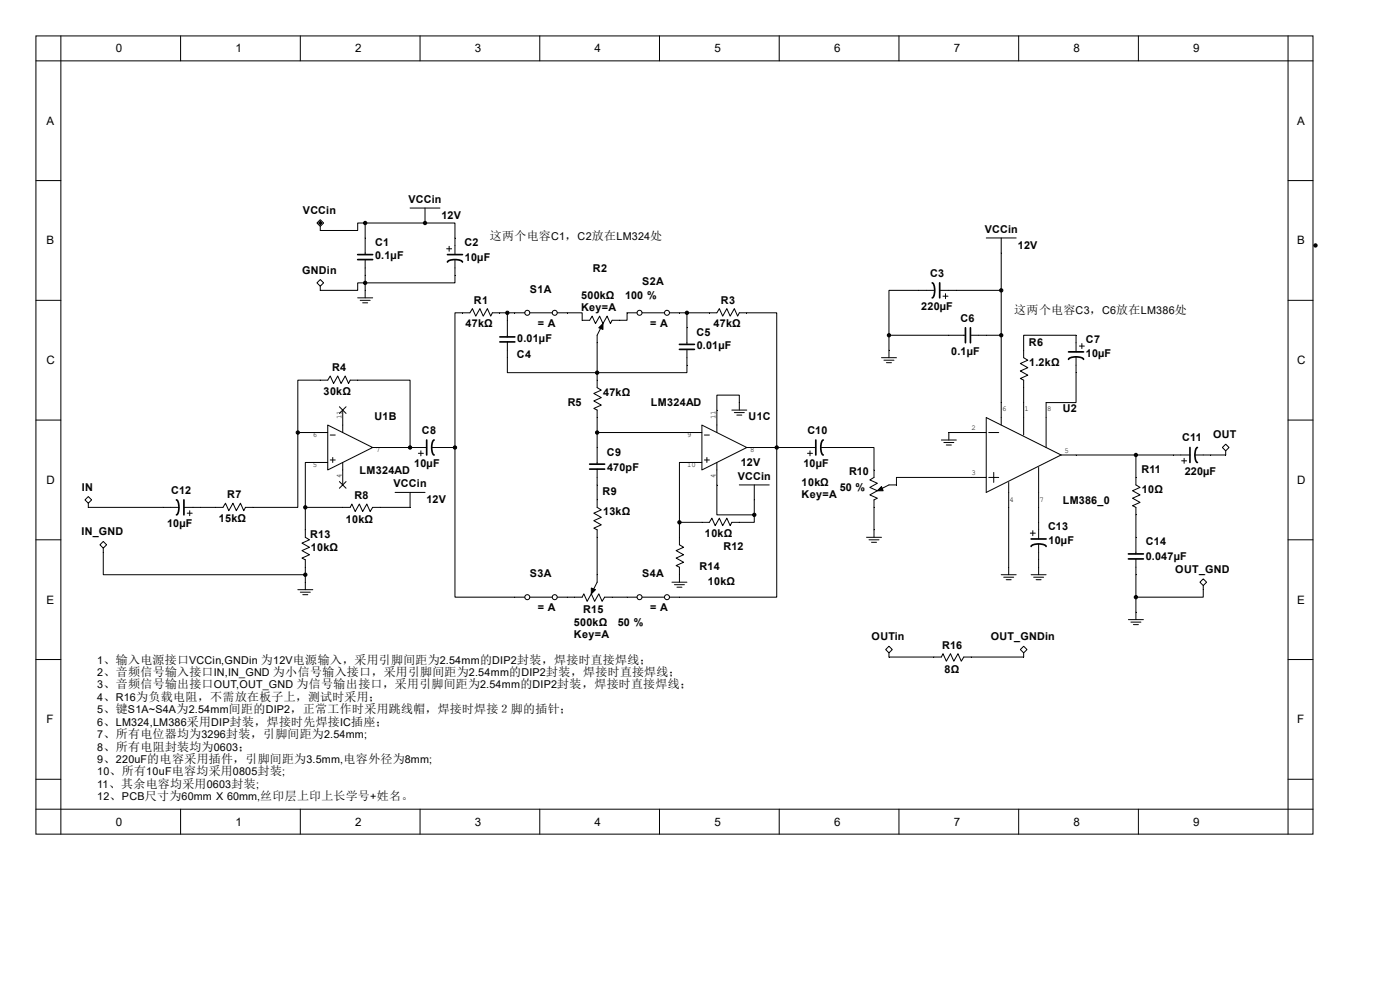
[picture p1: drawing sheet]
<svg xmlns="http://www.w3.org/2000/svg" width="297mm" height="210mm" viewBox="0 0 297 210" stroke-linecap="round" stroke-linejoin="round" font-family="sans-serif">
<g fill="none" stroke="#000" stroke-width=".21">
<path d="M7.6 7.6h271v169.4h-271zM7.6 12.9h271M12.9 7.6v169.4M38.3 7.6v5.3M63.7 7.6v5.3M89.1 7.6v5.3M114.5 7.6v5.3M139.9 7.6v5.3M165.3 7.6v5.3M190.7 7.6v5.3M216.1 7.6v5.3M241.5 7.6v5.3"/>
<path d="M273.3 7.6v169.4M7.6 38.3h5.3M273.3 38.3h5.3M67.9 46.6l.8 .7-.8 .7-.7-.7zM67.9 59.3l.8 .7-.8 .7-.7-.7zM77.5 47.3h-1.6v1.6h-8v-.9M77.5 47.3v6.7M77.5 55.1v8.1M77.5 47.3h12.7M87 44.1h6.3M90.2 47.3h6.3v6.7M90.2 44.1v3.2"/>
<path d="M94.8 52.8h1M95.3 52.2v1.1M96.5 55.1v4.9h-20.6v1.6h-8v-.9M209.2 50.5h6.4M212.4 50.5v39.7M7.6 63.7h5.3M75.9 63.2h3.2M76.4 63.7h2.1M76.9 64.2h1.1M107.6 72.5v6.6h38.1v-5M107.6 66.4v5.1M111.3 66.4h-6.8l-.4 .7-.7-1.6-.9 1.6-.7-1.6-.9 1.6-.7-1.6-.5 .9h-3.2v28.5"/>
<path d="M112.4 66.4h4.8M118.2 66.4h5.3v1.5h1.6l.5-.8 .7 1.6 .9-1.6 .7 1.6 .9-1.6 .7 1.6 .4-.8h3.1v-1.5h2.1M127.9 68.7l-1.2 2.4v11.1l.9 .6-1.6 .7 1.6 .8-1.6 .8 1.6 .8-1.6 .7 .7 .4v11.5M136.2 66.4h4.8M142 66.4h10.1l.5-.9 .7 1.6 .9-1.6 .7 1.6 .9-1.6 .7 1.6 .3-.7h8v60.3h-22.8M145.7 66.4v6.7M187 75.9h3.2M187.5 76.4h2.2M188.1 76.9h1M188.6 71.1v4.8M188.6 71.1h16.2M198.3 61.6h-9.7v9.5"/>
<path d="M199.4 61.6h13M200.1 62.8h1M200.6 62.3v1.1M205.9 71.1h6.5M228.3 74.6v-3.5h-11.1v4.8l.9 .5-1.6 .7 1.6 .9-1.6 .7 1.6 .9-1.6 .7 .7 .3v11.7M228.3 75.7v9.7h-6.4v9.5M229 73.4h1M229.5 72.9v1M273.3 63.7h5.3M7.6 89.1h5.3M63.2 91.8v-11.2h6.3l.6-.8 .7 1.6 .8-1.6 .8 1.6 .8-1.6 .7 1.6 .4-.8h12.7v14.3M63.2 91.8v15.8h-11.1l-.4 .7-.7-1.5-.9 1.5-.7-1.5-.9 1.5-.7-1.5-.5 .8h-8.3"/>
<path d="M63.2 91.8h6.3M69.5 90.2l9.6 4.7-9.6 4.8zM69.5 98.1h-4.7v9.5M70.1 92.3h1M70.1 97.6h1M70.6 97v1.1M72 86.3l1.4 1.4M72.7 87v4.8M72.7 98.1v4.8M73.4 86.3l-1.4 1.4M79.1 94.9h11.4M88.8 96.2h1"/>
<path d="M89.3 95.6v1.1M91.6 94.9h4.9M96.5 94.9v31.8h14.8M126.7 99.5v8.1l.9 .6-1.6 .7 1.6 .8-1.6 .8 1.6 .8-1.6 .7 .7 .4v11.1l-1.3 2.5M126.7 91.8h22.2M148.9 90.2l9.5 4.7-9.5 4.8zM148.9 98.1h-4.8v12.7M149.4 92.3h1.1M149.4 97.6h1.1M150 97v1.1M152.1 98.1v11.1h7.9M155.3 87h3.1"/>
<path d="M155.8 87.5h2.1M156.3 88.1h1.1M156.8 87v-3.2h-4.7v8M158.4 94.9h14.7M171.3 96.2h1.1M171.8 95.6v1.1M174.1 94.9h11.3v6.4l-.9 .5 1.6 .7-1.6 .9 1.6 .7-1.6 .9 1.6 .7-.7 .3v8M199.7 93.3h3.2M200.2 93.9h2.2M200.8 94.4h1M209.2 91.8h-7.9v1.5M209.2 88.6l15.9 7.9-15.9 8z"/>
<path d="M209.8 91.8h2.1M220.3 99.2v15.1M225.1 96.5h27.3M241 96.5v6.4l.9 .5-1.6 .7 1.6 .9-1.6 .7 1.6 .9-1.6 .7 .7 .3v9.9M250.7 97.8h1M251.2 97.2v1.1M260 94.2l.7 .7-.7 .7-.7-.7zM260 95.6v.9h-6.5M273.3 89.1h5.3M7.6 114.5h5.3M18 106l.7-.7 .7 .7-.7 .8zM18.7 106.8v.8h19.3"/>
<path d="M21.2 115.6l.7-.7 .7 .7-.7 .7zM21.9 116.3v5.6h42.9M39.7 108.9h1.1M40.3 108.3v1.1M64.8 107.6v6.4l.9 .5-1.6 .7 1.6 .9-1.6 .7 1.6 .9-1.6 .7 .7 .3v6.4M72 102.2l1.4 1.4M73.4 102.2l-1.4 1.4M83.8 104.5h6.4M87 104.5v3.1h-7.9l-.6 .9-.7-1.6-.9 1.6-.7-1.6-.8 1.6-.8-1.6-.3 .7h-9.5M144.1 110.8v4.8l.9 .5-1.6 .7 1.6 .9-1.6 .7 1.6 .9-1.6 .7 .7 .3v3.2M156.8 102.9h6.4M160 109.2v1.6h-4.7l-.4 .7-.7-1.6-.9 1.6-.7-1.6-.9 1.6-.7-1.6-.5 .9h-6.4"/>
<path d="M160 102.9v6.3M183.8 114h3.2M184.4 114.5h2.1M184.9 115h1M209.2 101.3h-19v1.6h-1.6l-2.5 1.2M209.8 101.3h2.1M210.8 100.2v2.1M214 102.3v19.6M218.6 113.1h1M219.1 112.6v1M220.3 115.4v6.5M241 118.6v12.8"/>
<path d="M273.3 114.5h5.3M7.6 139.9h5.3M63.2 125.1h3.2M63.7 125.6h2.1M64.2 126.2h1.1M112.4 126.7h4.8M118.2 126.7h5.3l.4-.7 .7 1.6 .8-1.6 .8 1.6 .8-1.6 .7 1.6 .6-.9h6.8M136.2 126.7h4.8M142.6 123.5h3.1M143.1 124h2.1M143.6 124.6h1.1M187.9 137.8l.7-.7 .7 .7-.7 .7z"/>
<path d="M188.6 138.5v.9h11.1l.4-.7 .7 1.6 .8-1.6 .8 1.6 .8-1.6 .7 1.6 .6-.9h12.7v-.9M212.4 121.9h3.2M212.9 122.4h2.2M213.5 123h1M216.5 137.8l.7-.7 .7 .7-.7 .7zM218.8 121.9h3.1M219.3 122.4h2.1M219.8 123h1.1M239.4 131.4h3.2M239.9 132h2.1M240.5 132.5h1M254.6 123.5l.7-.7 .7 .7-.7 .7z"/>
<path d="M255.3 124.2v2.5h-14.3M273.3 139.9h5.3M7.6 165.3h5.3M7.6 171.7h271M38.3 171.7v5.3M63.7 171.7v5.3M89.1 171.7v5.3M114.5 171.7v5.3M139.9 171.7v5.3M165.3 171.7v5.3M190.7 171.7v5.3M216.1 171.7v5.3"/>
<path d="M241.5 171.7v5.3M273.3 165.3h5.3"/>
<circle cx="111.9" cy="66.4" r=".53"/>
<circle cx="117.7" cy="66.4" r=".53"/>
<circle cx="135.7" cy="66.4" r=".53"/>
<circle cx="141.5" cy="66.4" r=".53"/>
<circle cx="111.9" cy="126.7" r=".53"/>
<circle cx="117.7" cy="126.7" r=".53"/>
<circle cx="135.7" cy="126.7" r=".53"/>
<circle cx="141.5" cy="126.7" r=".53"/>
</g>
<g fill="#000" stroke="#000" stroke-width=".21">
<path d="M127 69.5l.9-.8v1.2zM187 103.2l.4 .9h-1.3zM125.4 124.7l.9 .4-.9 .9z"/>
<path d="M67.9 47l.4 .3-.4 .4-.3-.4z" fill-rule="evenodd"/>
<circle cx="77.5" cy="47.3" r=".35"/>
<circle cx="90.2" cy="47.3" r=".35"/>
<circle cx="279.1" cy="52.1" r=".35"/>
<circle cx="77.5" cy="60" r=".35"/>
<circle cx="107.6" cy="66.4" r=".35"/>
<circle cx="126.7" cy="79.1" r=".35"/>
<circle cx="145.7" cy="66.4" r=".35"/>
<circle cx="188.6" cy="71.1" r=".35"/>
<circle cx="212.4" cy="61.6" r=".35"/>
<circle cx="212.4" cy="71.1" r=".35"/>
<circle cx="63.2" cy="91.8" r=".35"/>
<circle cx="87" cy="94.9" r=".35"/>
<circle cx="96.5" cy="94.9" r=".35"/>
<circle cx="126.7" cy="91.8" r=".35"/>
<circle cx="164.8" cy="94.9" r=".35"/>
<circle cx="241" cy="96.5" r=".35"/>
<circle cx="64.8" cy="107.6" r=".35"/>
<circle cx="144.1" cy="110.8" r=".35"/>
<circle cx="160" cy="109.2" r=".35"/>
<circle cx="64.8" cy="121.9" r=".35"/>
<circle cx="241" cy="126.7" r=".35"/>
</g>
<g fill="none" stroke="#000" stroke-width=".35">
<path d="M75.9 54h3.2M75.9 55.1h3.2M94.9 55.6a2.65 2.65 0 0 1 3.2 0M94.9 54h3.2M106 71.5h3.2M106 72.5h3.2M144.1 73.1h3.2M144.1 74.1h3.2M197.8 60a2.65 2.65 0 0 1 0 3.2M199.4 60v3.2M204.8 69.5v3.2M205.9 69.5v3.2"/>
<path d="M226.7 76.2a2.65 2.65 0 0 1 3.2 0M226.7 74.6h3.2M90.5 93.3v3.2M92.1 93.3a2.65 2.65 0 0 0 0 3.2M125.1 98.5h3.2M125.1 99.5h3.2M173.1 93.3v3.2M174.7 93.3a2.65 2.65 0 0 0 0 3.2M252.4 94.9v3.2M254 94.9a2.65 2.65 0 0 0 0 3.2M37.4 106a2.65 2.65 0 0 1 0 3.2M39 106v3.2"/>
<path d="M218.8 115.9a2.65 2.65 0 0 1 3.1 0M218.8 114.3h3.1M239.4 117.5h3.2M239.4 118.6h3.2"/>
</g>
<g font-size="2.5">
<text x="24.6" y="11.1">0</text>
<text x="50" y="11.1">1</text>
<text x="75.4" y="11.1">2</text>
<text x="100.8" y="11.1">3</text>
<text x="126.2" y="11.1">4</text>
<text x="151.6" y="11.1">5</text>
<text x="177" y="11.1">6</text>
<text x="202.4" y="11.1">7</text>
<text x="227.8" y="11.1">8</text>
<text x="253.2" y="11.1">9</text>
<text x="9.9" y="26.5">A</text>
<text x="275.2" y="26.5">A</text>
<text x="9.9" y="51.9">B</text>
<text x="103.9" y="51">这两个电容C1，C2放在LM324处</text>
<text x="275.2" y="51.9">B</text>
<text x="215.2" y="66.5">这两个电容C3，C6放在LM386处</text>
<text x="9.9" y="77.3">C</text>
<text x="275.2" y="77.3">C</text>
<text x="9.9" y="102.7">D</text>
<text x="275.2" y="102.7">D</text>
<text x="9.9" y="128.1">E</text>
<text x="275.2" y="128.1">E</text>
<text x="9.9" y="153.5">F</text>
<text x="275.2" y="153.5">F</text>
<text x="24.6" y="175.1">0</text>
<text x="50" y="175.1">1</text>
<text x="75.4" y="175.1">2</text>
<text x="100.8" y="175.1">3</text>
<text x="126.2" y="175.1">4</text>
<text x="151.6" y="175.1">5</text>
<text x="177" y="175.1">6</text>
<text x="202.4" y="175.1">7</text>
<text x="227.8" y="175.1">8</text>
<text x="253.2" y="175.1">9</text>
</g>
<g font-size="2.3">
<text x="64.3" y="45.3">VCCin</text>
<text x="86.7" y="43">VCCin</text>
<text x="93.6" y="46.4">12V</text>
<text x="79.6" y="52.2">C1</text>
<text x="98.5" y="52.2">C2</text>
<text x="208.9" y="49.4">VCCin</text>
<text x="215.9" y="52.7">12V</text>
<text x="64.1" y="58">GNDin</text>
<text x="79.6" y="55">0.1µF</text>
<text x="98.6" y="55.4">10µF</text>
<text x="125.8" y="57.7">R2</text>
<text x="197.3" y="58.7">C3</text>
<text x="100.5" y="64.4">R1</text>
<text x="112.4" y="62.1">S1A</text>
<text x="123.3" y="63.3">500kΩ</text>
<text x="123.3" y="66">Key=A</text>
<text x="132.6" y="63.3">100 %</text>
<text x="136.2" y="60.5">S2A</text>
<text x="153" y="64.4">R3</text>
<text x="195.5" y="65.8">220µF</text>
<text x="98.8" y="69.5">47kΩ</text>
<text x="114.1" y="69.3">= A</text>
<text x="138" y="69.3">= A</text>
<text x="147.7" y="71.2">C5</text>
<text x="151.4" y="69.5">47kΩ</text>
<text x="203.8" y="68.2">C6</text>
<text x="109.6" y="76">C4</text>
<text x="109.7" y="72.5">0.01µF</text>
<text x="147.8" y="74.1">0.01µF</text>
<text x="201.8" y="75.3">0.1µF</text>
<text x="218.3" y="73.4">R6</text>
<text x="218.4" y="77.6">1.2kΩ</text>
<text x="230.4" y="72.9">C7</text>
<text x="230.4" y="75.6">10µF</text>
<text x="68.7" y="83.8">30kΩ</text>
<text x="70.4" y="78.7">R4</text>
<text x="127.9" y="83.9">47kΩ</text>
<text x="79.4" y="89.1">U1B</text>
<text x="120.4" y="86.1">R5</text>
<text x="138.1" y="86.2">LM324AD</text>
<text x="158.8" y="89.1">U1C</text>
<text x="225.5" y="87.5">U2</text>
<text x="89.5" y="92.1">C8</text>
<text x="171.3" y="92.1">C10</text>
<text x="250.8" y="93.6">C11</text>
<text x="257.3" y="93">OUT</text>
<text x="76.2" y="100.5">LM324AD</text>
<text x="87.9" y="99.1">10µF</text>
<text x="128.7" y="96.6">C9</text>
<text x="128.8" y="99.8">470pF</text>
<text x="156.5" y="101.8">VCCin</text>
<text x="157.1" y="98.8">12V</text>
<text x="170.4" y="99.1">10µF</text>
<text x="180.1" y="100.7">R10</text>
<text x="242.1" y="100.4">R11</text>
<text x="251.3" y="100.7">220µF</text>
<text x="17.4" y="104.1">IN</text>
<text x="36.3" y="104.8">C12</text>
<text x="48.2" y="105.7">R7</text>
<text x="75.2" y="105.8">R8</text>
<text x="83.5" y="103.3">VCCin</text>
<text x="90.5" y="106.7">12V</text>
<text x="127.8" y="105.1">R9</text>
<text x="170.1" y="103">10kΩ</text>
<text x="170.1" y="105.6">Key=A</text>
<text x="178.1" y="104.2">50 %</text>
<text x="225.5" y="106.9">LM386_0</text>
<text x="242.2" y="104.6">10Ω</text>
<text x="17.3" y="113.6">IN_GND</text>
<text x="35.4" y="111.8">10µF</text>
<text x="46.4" y="110.7">15kΩ</text>
<text x="73.4" y="111">10kΩ</text>
<text x="127.9" y="109.3">13kΩ</text>
<text x="149.6" y="113.9">10kΩ</text>
<text x="222.3" y="112.5">C13</text>
<text x="65.8" y="114.1">R13</text>
<text x="66" y="116.9">10kΩ</text>
<text x="153.5" y="116.8">R12</text>
<text x="222.5" y="115.4">10µF</text>
<text x="243.1" y="115.7">C14</text>
<text x="243.1" y="118.9">0.047µF</text>
<text x="112.4" y="122.4">S3A</text>
<text x="136.2" y="122.4">S4A</text>
<text x="148.4" y="121">R14</text>
<text x="150.2" y="124.2">10kΩ</text>
<text x="249.3" y="121.5">OUT_GND</text>
<text x="114.1" y="129.6">= A</text>
<text x="123.7" y="130">R15</text>
<text x="138" y="129.6">= A</text>
<text x="121.8" y="132.8">500kΩ</text>
<text x="121.8" y="135.4">Key=A</text>
<text x="131.1" y="132.8">50 %</text>
<text x="184.9" y="135.8">OUTin</text>
<text x="199.9" y="137.6">R16</text>
<text x="210.2" y="135.8">OUT_GNDin</text>
<text x="20.6" y="140.8">1、输入电源接口VCCin,GNDin 为12V电源输入，采用引脚间距为2.54mm的DIP2封装，焊接时直接焊线；</text>
<text x="20.6" y="143.4">2、音频信号输入接口IN,IN_GND 为小信号输入接口，采用引脚间距为2.54mm的DIP2封装，焊接时直接焊线；</text>
<text x="200.4" y="142.7">8Ω</text>
<text x="20.6" y="146">3、音频信号输出接口OUT,OUT_GND 为信号输出接口，采用引脚间距为2.54mm的DIP2封装，焊接时直接焊线；</text>
<text x="20.6" y="148.7">4、R16为负载电阻，不需放在板子上，测试时采用；</text>
<text x="20.6" y="151.3">5、键S1A~S4A为2.54mm间距的DIP2，正常工作时采用跳线帽，焊接时焊接２脚的插针；</text>
<text x="20.6" y="153.9">6、LM324,LM386采用DIP封装，焊接时先焊接IC插座；</text>
<text x="20.6" y="156.6">7、所有电位器均为3296封装，引脚间距为2.54mm;</text>
<text x="20.6" y="159.2">8、所有电阻封装均为0603；</text>
<text x="20.6" y="161.8">9、220uF的电容采用插件，引脚间距为3.5mm,电容外径为8mm;</text>
<text x="20.6" y="164.5">10、所有10uF电容均采用0805封装;</text>
<text x="20.6" y="167.1">11、其余电容均采用0603封装;</text>
<text x="20.6" y="169.8">12、PCB尺寸为60mm X 60mm,丝印层上印上长学号+姓名。</text>
</g>
<g font-size="1.6">
<text x="72.4" y="88.9" transform="rotate(-90 72.4 88.9)">11</text>
<text x="151.8" y="88.9" transform="rotate(-90 151.8 88.9)">11</text>
<text x="212.6" y="87.2">6</text>
<text x="217.3" y="87.2">1</text>
<text x="222.1" y="87.2">8</text>
<text x="66.4" y="92.7">6</text>
<text x="79.8" y="95.8">7</text>
<text x="145.8" y="92.7">9</text>
<text x="159.1" y="95.8">8</text>
<text x="206.1" y="91.3">2</text>
<text x="66.4" y="99">5</text>
<text x="72.4" y="101.4" transform="rotate(-90 72.4 101.4)">4</text>
<text x="145.8" y="99">10</text>
<text x="151.8" y="101.4" transform="rotate(-90 151.8 101.4)">4</text>
<text x="206.1" y="100.8">3</text>
<text x="225.8" y="96.1">5</text>
<text x="214.2" y="106.5">4</text>
<text x="220.5" y="106.5">7</text>
</g>
</svg>
